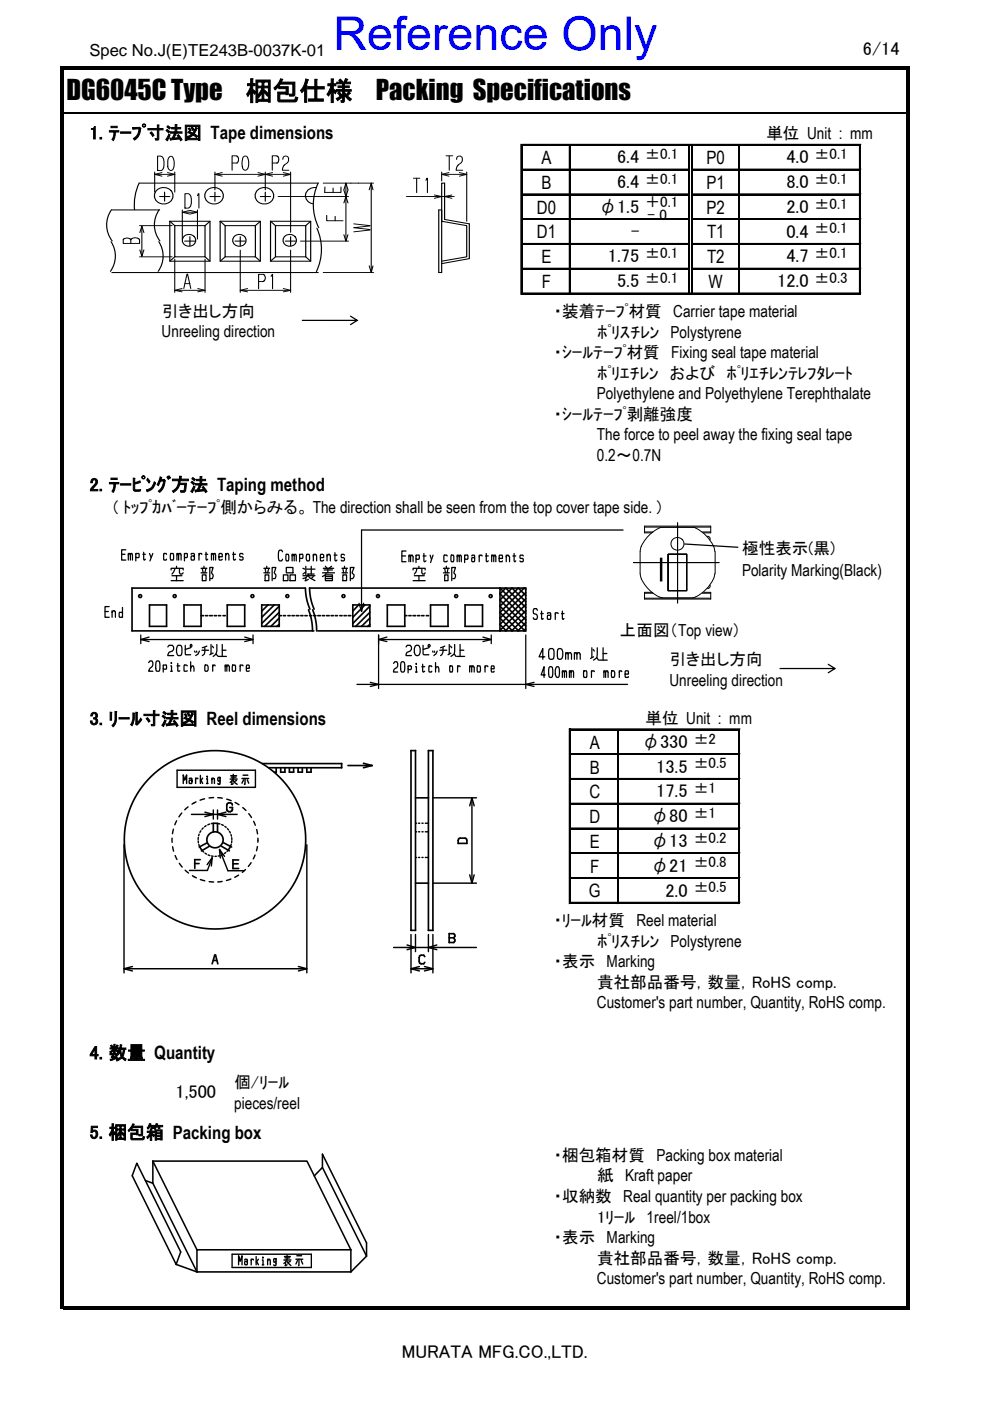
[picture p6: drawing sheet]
<svg xmlns="http://www.w3.org/2000/svg" width="210mm" height="297mm" viewBox="0 0 210 297" stroke-linecap="round" stroke-linejoin="round" font-family="sans-serif">
<g fill="none" stroke="#000" stroke-width=".21">
<path d="M13.5 23.9h178.6M110.4 30.6v31.8M110.7 35.8h35.1M110.7 30.6h71.7M120.6 30.9v31.5M146.9 35.8h35.5M156.5 30.9v31.5M182.1 30.9v31.5M110.7 41.1h35.1M110.7 46.3h35.1M110.7 51.6h35.1M110.7 56.8h35.1"/>
<path d="M146.9 41.1h35.5M146.9 46.3h35.5M146.9 51.6h35.5M146.9 56.8h35.5M110.7 62.1h71.7M120.6 154.5v37M120.9 154.5h35.9M120.9 159.7h35.9M130.9 154.8v36.7M156.5 154.8v36.7M120.9 165h35.9M120.9 170.2h35.9"/>
<path d="M120.9 175.5h35.9M120.9 180.7h35.9M120.9 186h35.9M120.9 191.2h35.9"/>
</g>
<g fill="none" stroke="#000" stroke-width=".34">
<path d="M13.5 24h178.7M110.7 36h35.2M110.7 30.7h71.7M120.8 30.9v31.5M146 30.9v31.2M146.9 36h35.5M156.6 30.9v31.5M182.2 30.9v31.5M110.7 41.2h35.2M110.7 46.5h35.2M110.7 51.7h35.2M110.7 57h35.2"/>
<path d="M146.9 41.2h35.5M146.9 46.5h35.5M146.9 51.7h35.5M146.9 57h35.5M110.7 62.2h71.7M120.8 154.4v37.1M120.9 159.9h35.9M131 154.8v36.7M156.6 154.8v36.7M120.9 165.1h35.9M120.9 170.4h35.9M120.9 175.6h35.9"/>
<path d="M120.9 180.9h35.9M120.9 186.1h35.9M120.9 191.4h35.9"/>
</g>
<g fill="#000">
<path d="M13.5 14.1h179.3v.7h-179.3z" fill-rule="evenodd"/>
<path d="M12.8 14.1h.7v263.4h-.7z" fill-rule="evenodd"/>
<path d="M13.5 276.8h179.3v.7h-179.3z" fill-rule="evenodd"/>
<path d="M192.2 14.8h.6v262.7h-.6z" fill-rule="evenodd"/>
</g>
<path d="M110.5 30.6v31.8M146.7 30.9v31.2M120.9 154.6h35.9" fill="none" stroke="#000" stroke-width=".35"/>
<g fill="#000">
<path d="M27.9 133.6l38.6-.1 .1 .2-.1 .2h-38.5zM27.9 124.5h36.7l.2 .1-.2 .2h-36.6zM27.9 124.5l.3 .1v9.1l-.2 .2-.2-.2zM31.6 128.1l.3 .1v4.5l-.2 .2-.2-.2zM31.6 128.1l3.7-.1 .2 .2-.2 .2h-3.6zM31.6 132.6h3.7l.2 .1-.2 .2h-3.6zM35.2 128.1l.3 .1v4.5l-.2 .2-.2-.2zM38.9 128.1l.3 .1v4.5l-.2 .2-.2-.2zM38.9 128.1l3.7-.1 .2 .2-.2 .2h-3.6zM38.9 132.6h3.7l.2 .1-.2 .2h-3.6zM42.5 130.4l.6-.1 .2 .2-.2 .2h-.5zM42.5 128.1l.3 .1v4.5l-.2 .2-.2-.2z"/>
<path d="M43.4 130.4l.6-.1 .2 .2-.2 .2h-.4zM44.3 130.4l.7-.1 .2 .2-.2 .2h-.5zM45.3 130.4l.6-.1 .1 .2-.1 .2h-.5zM46.2 130.4l.5-.1 .2 .2-.2 .2h-.4zM47.1 130.4l.6-.1 .2 .2-.2 .2h-.4zM48 128.1l.3 .1v4.5l-.1 .2-.2-.2zM48 128.1l3.9-.1 .1 .2-.1 .2h-3.7zM48 132.6h3.9l.1 .1-.1 .2h-3.7zM51.7 128.1l.3 .1v4.5l-.1 .2-.2-.2zM55.3 128.1l.3 .1v4.5l-.1 .2-.2-.2zM55.3 129.4l1.4-1.3h.2v.2l-1.3 1.3h-.3zM55.3 130.7l2.7-2.6h.2v.2l-2.6 2.7h-.3z"/>
<path d="M55.3 132l3.7-3.6h.3v.2l-3.7 3.7h-.3zM55.3 128.1l3.9-.1 .1 .2-.1 .2h-3.7zM56 132.6l3-2.9h.3v.2l-3.1 3h-.2zM57.3 132.6l1.7-1.7h.3v.2l-1.8 1.8h-.2zM58.5 132.6l.5-.4h.3v.2l-.6 .5h-.2zM55.3 132.6h3.9l.1 .1-.1 .2h-3.7zM59 130.4l.6-.1 .2 .2-.2 .2h-.4zM59 128.1l.3 .1v4.5l-.1 .2-.2-.2zM59.9 130.4l.6-.1 .2 .2-.2 .2h-.5zM60.9 130.4l.6-.1 .1 .2-.1 .2h-.5zM61.8 130.4l.5-.1 .2 .2-.2 .2h-.4zM62.6 130.4l.7-.1 .2 .2-.2 .2h-.5z"/>
<path d="M63.6 130.4l.6-.1 .2 .2-.2 .2h-.5zM64.5 130.4l.6-.1 .1 .2-.1 .2h-.5zM64.6 124.5l.3 .1 .2 2.3 .7 2.1-.2 .3a9.9 9.9 0 0 1-1-4.8zM65.5 124.5h45.9l.2 .1-.2 .2h-45.8zM65.5 130.4l.5-.1 .2 .2-.2 .2h-.4zM65.5 124.5l.3 .1 .2 2.3 .7 2.1-.2 .3a9.9 9.9 0 0 1-1-4.8zM65.2 129.2l.2-.1a9.9 9.9 0 0 1 .9 4.7l-.3-.1-.2-2.2zM66.3 130.4l.6-.1 .2 .2-.2 .2h-.4zM66.1 129.2l.2-.1a9.9 9.9 0 0 1 .9 4.7l-.3-.1-.2-2.2zM67.2 133.6l44.2-.1 .2 .2-.2 .2h-44zM67.2 130.4l.7-.1 .2 .2-.2 .2h-.5zM68.2 130.4l.6-.1 .1 .2-.1 .2h-.5z"/>
<path d="M69.1 130.4l.6-.1 .2 .2-.2 .2h-.5zM70 130.4l.6-.1 .2 .2-.2 .2h-.4zM70.9 130.4l.6-.1 .2 .2-.2 .2h-.4zM71.9 130.4l.6-.1 .1 .2-.1 .2h-.5zM72.8 130.4l.5-.1 .2 .2-.2 .2h-.4zM73.7 130.4l.6-.1 .2 .2-.2 .2h-.5zM74.6 128.1l.3 .1v4.5l-.1 .2-.2-.2zM75.9 128.1h.2v.2l-1.2 1.3h-.3v-.2zM77.2 128.1h.2v.2l-2.5 2.7h-.3v-.3zM78.2 128.4l.3-.1v.3l-3.6 3.7h-.3v-.3zM74.6 128.1l3.8-.1 .1 .2-.1 .2h-3.6zM75.2 132.6l3-2.9h.3v.2l-3 3h-.3z"/>
<path d="M76.5 132.6l1.7-1.7h.3v.2l-1.8 1.8h-.2zM77.8 132.6l.4-.4h.3v.2l-.5 .5h-.2zM74.6 132.6h3.8l.1 .1-.1 .2h-3.6zM78.2 128.1l.3 .1v4.5l-.1 .2-.2-.2zM81.9 128.1l.3 .1v4.5l-.1 .2-.2-.2zM81.9 128.1l3.9-.1 .1 .2-.1 .2h-3.7zM81.9 132.6h3.9l.1 .1-.1 .2h-3.7zM85.6 130.4l.6-.1 .2 .2-.2 .2h-.4zM85.6 128.1l.3 .1v4.5l-.1 .2-.2-.2zM86.5 130.4l.6-.1 .2 .2-.2 .2h-.5zM87.4 130.4l.7-.1 .1 .2-.1 .2h-.6zM88.4 130.4l.5-.1 .2 .2-.2 .2h-.4z"/>
<path d="M89.3 130.4l.5-.1 .2 .2-.2 .2h-.4zM90.2 130.4l.6-.1 .2 .2-.2 .2h-.5zM91.1 128.1l.3 .1v4.5l-.2 .2-.2-.2zM91.1 128.1l3.8-.1 .2 .2-.2 .2h-3.7zM91.1 132.6h3.8l.2 .1-.2 .2h-3.7zM94.8 128.1l.3 .1v4.5l-.2 .2-.2-.2zM98.4 128.1l.3 .1v4.5l-.2 .2-.1-.2zM98.4 128.1l3.8-.1 .2 .2-.2 .2h-3.7zM98.4 132.6h3.8l.2 .1-.2 .2h-3.7zM102.1 128.1l.3 .1v4.5l-.2 .2-.1-.2zM110.9 124.5h.3v.3l-5.1 5.1h-.3v-.2zM111.3 128h.2v.2l-5.4 5.5h-.3v-.2z"/>
<path d="M105.8 125.7l1.2-1.2h.3v.3l-1.2 1.2h-.3zM105.8 127l2.6-2.5h.2v.3l-2.5 2.5h-.3zM105.8 128.4l3.9-3.9h.2v.3l-3.8 3.8h-.3zM105.8 130.9l5.5-5.4h.2v.2l-5.4 5.4h-.3zM105.8 132.2l5.5-5.4h.2v.2l-5.4 5.4h-.3zM105.8 124.5l.3 .1v9.1l-.2 .2-.1-.2zM107 133.6l4.3-4.3h.2v.3l-4.3 4.2h-.2zM105.8 132.2h.3l1.3 1.4v.2h-.3l-1.3-1.4zM108.3 133.6l3-3h.2v.3l-3 2.9h-.2zM105.8 130.9h.3l2.6 2.7v.2h-.2l-2.7-2.7zM111.3 131.8h.2v.3l-1.6 1.7h-.3v-.2zM105.8 129.7h.3l3.9 3.9v.2h-.2l-4-3.9z"/>
<path d="M110.8 133.6l.5-.5h.2v.3l-.4 .4h-.3zM105.8 128.4h.3l5.2 5.2v.2h-.2l-5.3-5.2zM105.8 124.5h.3l5.4 5.4v.3h-.2l-5.5-5.4zM105.8 125.7h.3l5.4 5.5v.3h-.2l-5.5-5.5zM105.8 127h.3l5.4 5.5v.3h-.2l-5.5-5.5zM107 124.5h.3l4.2 4.1v.3h-.2l-4.3-4.1zM108.4 124.5h.2l2.9 2.9v.2h-.2l-2.9-2.8zM109.7 124.5h.2l1.6 1.6v.2h-.2l-1.6-1.5zM110.9 124.5h.3l.3 .3v.2h-.2l-.4-.2zM111.3 124.5l.3 .1v9.1l-.2 .2-.2-.2zM87 159l1-.1 .2 .2-.2 .2h-.9zM87 159l.3 .1v38.1l-.2 .2-.2-.2z"/>
<path d="M87.9 159l.3 .1v38.1l-.2 .2-.1-.2zM90.6 159l1.1-.1 .2 .2-.2 .2h-.9zM90.6 159l.4 .1v38.1l-.2 .2-.2-.2zM91.6 159l.3 .1v38.1l-.2 .2-.2-.2zM42.2 179.3l.3 .1 .4 .7v.3l-.2-.1-.3-.4-.2-.4zM42.1 179.4l1.7-.9h.2v.3l-1.7 .9-.2-.1zM42.6 180.2l1.6-1 .3 .1-.1 .2-1.6 1-.3-.1zM45.1 174.4l.3 .1v1.8l-.2 .2-.2-.2zM46 174.4l.3 .1v1.8l-.2 .2-.2-.2zM45.1 174.4l1.1-.1 .1 .2-.2 .2h-.8zM46.8 179.3l.3-.1 1.6 1v.2l-.2 .1-1.6-1zM47.2 178.5h.3l1.6 .9 .1 .2-.2 .1-1.7-.9z"/>
<path d="M47.9 170.5l.3 .1v1l-.1 .2-.2-.2zM48.1 170.2l.2 .2-.1 .3-.2 .1-.1-.3zM48 171.4l.2 .1 .1 .5-.3-.1zM48.1 170.2l.4-.2 .1 .2-.5 .3zM48.7 179.3l.2-.1 .1 .2-.4 .8h-.3v-.2zM48 171.8l.3-.1 .3 .2v.2l-.2 .1-.3-.2zM48.3 170h.5l.2 .1-.2 .2h-.3zM48.6 171h.6l.2 .1-.2 .2h-.5zM48.3 171.9l.5-.1 .2 .2-.2 .2h-.3zM48.7 170.1l.2-.1 .3 .2 .1 .2-.3 .1-.3-.2zM48.7 171.9l.5-.2 .1 .2-.5 .3zM49 170.2l.3 .1 .1 .2-.1 .3-.2-.1z"/>
<path d="M49.1 171.5l.3 .1-.2 .4-.2-.1zM49.1 171l.3 .1v.5l-.2 .2-.1-.2zM55.5 161.7h16.9l.2 .1-.2 .2h-16.8zM56.9 162.6l15.5-.1 .2 .2-.2 .2h-15.4zM58 163.5h.5l.2 .1-.2 .2h-.3zM58.4 162.6l.3 .1v.9l-.2 .2-.2-.2zM59.3 163.5h1.1l.1 .1-.1 .2h-.9zM59.3 162.6l.4 .1v.9l-.2 .2-.2-.2zM60.2 162.6l.3 .1v.9l-.1 .2-.2-.2zM61.2 163.5h1l.2 .1-.2 .2h-.9zM61.2 162.6l.3 .1v.9l-.2 .2-.2-.2zM62.1 162.6l.3 .1v.9l-.2 .2-.2-.2z"/>
<path d="M63 163.5h1.1l.1 .1-.1 .2h-.9zM63 162.6l.3 .1v.9l-.1 .2-.2-.2zM63.9 162.6l.3 .1v.9l-.1 .2-.2-.2zM64.9 163.5h1l.2 .1-.2 .2h-.9zM64.9 162.6l.3 .1v.9l-.2 .2-.2-.2zM65.8 162.6l.3 .1v.9l-.2 .2-.2-.2zM72.3 161.7l.3 .1v.9l-.2 .2-.2-.2zM73.6 162.1h5.2l.2 .1-.2 .2h-5zM76.9 162.6l1.9-.5 .2 .1-.1 .2-1.8 .5zM76.9 161.6l2 .5 .1 .2-.2 .1-1.8-.5zM87.9 169l2.9-.1 .2 .2-.2 .2h-2.8zM97 178l.3 .1v.6l-.2 .2-.2-.2z"/>
<path d="M97.1 177.6l.3 .2-.2 .4-.2 .1-.1-.3zM97 177.7l.4-.2 .3 .1-.4 .3zM97.4 177.5h1.1l.2 .1-.2 .2h-1zM98.4 177.5l.5 .1 .1 .2-.3 .1-.3-.1zM97 178.6h1.9l.2 .1-.2 .2h-1.8zM98.6 177.7h.4l.1 .3-.1 .3-.2-.1zM98.8 178l.3 .1v.6l-.2 .2-.2-.2zM41.1 182.1l.3 .1v1.8l-.1 .2-.2-.2zM41.1 182.1l1.3-.1 .2 .2-.2 .2h-1.1zM41.1 182.9l1.1-.1 .1 .2-.1 .2h-.9zM49.2 183.9h1.4l.1 .2-.1 .1h-1.2zM49.2 183l1.2-.1 .2 .2-.2 .2h-1z"/>
<path d="M49.2 182.1l.3 .2v1.8l-.1 .1-.2-.1zM49.2 182.1h1.4l.1 .2-.1 .1h-1.2zM87 197.1l1-.1 .2 .2-.2 .2h-.9zM87.9 187h2.9l.2 .2-.2 .1h-2.8zM90.6 197.1l1.1-.1 .2 .2-.2 .2h-.9zM95 197.8l.4 .1v1.9l-.2 .1-.2-.1zM95 197.8l1.1-.1 .2 .2-.2 .2h-.9zM95 198.6h1.1l.2 .2-.2 .1h-.9zM95 199.6h1.1l.2 .2-.2 .1h-.9zM96 197.7l.3 .1 .2 .3v.2h-.3l-.2-.3zM96 198.6l.3 .1 .2 .4v.2h-.3l-.2-.5zM96.2 198.4h.3l-.4 .5-.2-.1z"/>
<path d="M96.2 199.4h.3l-.4 .5-.2-.1zM96.2 198l.3 .2-.1 .4-.2-.1zM96.2 199l.3 .2-.1 .4-.2-.1zM45.1 203.4h.8l.2 .2-.2 .1h-.6zM45.4 202.3h.3l.2 .1-.4 .2zM45.4 202.3l.3 .2-.6 1.8-.2 .1-.1-.2zM45.5 202.4h.3l.5 1.8-.1 .2-.2-.1zM88.7 203.6l.3 .1 .1 .4-.1 .2-.2-.1zM88.7 202.8l.3 .2v.7l-.2 .2-.2-.2zM88.9 204l.4 .1 .1 .2-.2 .1-.3-.1zM88.8 202.4l.3 .2-.1 .4-.2 .1-.2-.2zM89.1 204.1h.7l.1 .2-.1 .1h-.6z"/>
<path d="M88.8 202.5l.4-.2 .2 .1-.1 .2-.3 .1zM89.9 203.9h.3l-.4 .5-.2-.1zM89.1 202.3h.7l.1 .1-.1 .2h-.6zM89.6 202.3h.3l.2 .3v.3l-.2-.1-.3-.2z"/>
<path d="M64 67.8h11.7v.2h-11.7zM74.2 67l.2-.1 1.5 1-1.6 1-.1-.2 1.4-.9v.2l-1.4-.9z"/>
<path d="M29.6 126.2v.2h.2v-.2zM29.2 126.3a.5 .5 0 0 1 1 0 .5 .5 0 0 1-1 0z"/>
<path d="M36.9 126.2v.2h.2v-.2zM36.5 126.3a.5 .5 0 0 1 1 0 .5 .5 0 0 1-1 0z"/>
<path d="M53.4 126.2v.2h.2v-.2zM53 126.3a.5 .5 0 0 1 1 0 .5 .5 0 0 1-1 0z"/>
<path d="M60.8 126.2v.2h.2v-.2zM60.4 126.3a.5 .5 0 0 1 1 0 .5 .5 0 0 1-1 0z"/>
<path d="M72.7 126.2v.2h.2v-.2zM72.3 126.3a.5 .5 0 0 1 1 0 .5 .5 0 0 1-1 0z"/>
<path d="M80 126.2v.2h.2v-.2zM79.6 126.3a.5 .5 0 0 1 1 0 .5 .5 0 0 1-1 0z"/>
<path d="M96.5 126.2v.2h.2v-.2zM96.2 126.3a.49 .49 0 0 1 .9 0 .49 .49 0 0 1-.9 0z"/>
<path d="M103.9 126.2v.2h.2v-.2zM103.5 126.3a.49 .49 0 0 1 .9 0 .49 .49 0 0 1-.9 0z"/>
<path d="M165.2 141.6h11.7v.2h-11.7zM175.4 140.7h.2l1.6 1-1.7 1-.1-.2 1.4-.9v.2l-1.4-.9z"/>
<path d="M44 178a1.55 1.55 0 0 0 3.1 0 1.55 1.55 0 0 0-3.1 0zM43.7 178a1.9 1.9 0 0 1 3.7 0 1.9 1.9 0 0 1-3.7 0z"/>
<path d="M32.2 164.7l-2.5 2.9-1.7 3.2-1.1 3.5-.4 2.7v1.8l.5 3.5 1.2 3.5 1.9 3.2 2.6 2.8 3.1 2.3 3.3 1.5 3.6 .9 3.6 .2 3.7-.5 3.5-1.2 3.2-1.8 2.9-2.6 2.3-3 1.6-3.3 .9-3.5 .2-3.6-.5-3.6-1.2-3.4-1.9-3.2-2.6-2.8-3.1-2.3-3.3-1.6-3.6-.8-3.6-.2-3.7 .5-3.5 1.1-3.2 1.9zM31.9 164.4a19.4 19.4 0 0 1 22.7-3.3 19.4 19.4 0 0 1 10 20.6 19.4 19.4 0 0 1-21.4 15.2 19.4 19.4 0 0 1-17-19.9 18.9 18.9 0 0 1 5.7-12.6z"/>
<circle cx="106" cy="133.6" r=".2"/>
</g>
<path d="M144.7 115.3l11.7 .7" fill="none" stroke="#000" stroke-width=".26"/>
<g fill="none" stroke="#000" stroke-width=".27">
<path d="M25.8 117.5h.7M26.7 116.5h-.9v2.2h.9M27.2 117.7l.1-.4h.2l.1 .4 .1-.4h.3l.1 1.4M27.2 117.3v1.4M27.6 117.7v1M28.8 117.5l.1-.2h.5l.1 .2-.1 .7h-.5l-.1-.2M28.8 117.3v1.6M30.3 117.5h.5M30.4 117v1.5l.1 .2 .3-.2M31.7 117.3l.3 .9M32.4 117.3l-.6 1.6M34.8 117.3h.1"/>
<path d="M35.3 117.5l-.1-.2h-.4l-.1 .2 .1 1.2h.4l.1-.2M36.2 117.3h.5v1.4h-.5zM37.5 117.7l.1-.4h.2v.4l.1-.4h.4l.1 1.4M37.5 117.3v1.4M37.8 117.7v1M39.1 117.5l.1-.2h.4l.1 .2-.1 .7h-.4l-.1-.2M39.1 117.3v1.6M40.5 117.5l.1-.2h.5l.1 .2v1l-.1 .2h-.5v-.9h.4l.2 .2M42.2 117.3v1.4M42.8 117.5l-.1-.2h-.5v.4M43.5 117.5h.5M43.7 117v1.5v.2l.3-.2"/>
<path d="M44.8 117.7l.1-.4h.2l.1 .4 .1-.4h.3l.1 1.4M44.8 117.3v1.4M45.2 117.7v1M46.4 118h.7v-.5l-.2-.2h-.4l-.1 .2v1l.1 .2h.4l.2-.2M47.8 117.3v1.4M48 117.5l-.2 .2 .3-.4h.2l.2 .4v1M49.3 117.5h.6M49.5 117v1.5l.1 .2 .3-.2M51.5 117.5l-.2-.2h-.4l-.1 .5 .1 .2h.4l.2 .2v.3l-.2 .2h-.4l-.1-.2M59.9 117l-.2-.4h-.4a2.24 2.24 0 0 0 0 2.3h.4l.2-.4M60.7 117.5h.4v1.4h-.4zM61.9 117.8l.1-.3h.2l.1 .3 .1-.3h.3l.1 1.4"/>
<path d="M61.9 117.5v1.4M62.3 117.8v1.1M63.5 117.7l.1-.2h.5l.1 .2-.1 .7h-.5l-.1-.2M63.5 117.5v1.6M65.1 117.5h.4v1.4h-.4l-.2-.4v-.7zM66.4 117.5v1.4M66.5 117.7l-.1 .1 .2-.3h.3l.2 .3v1.1M67.9 118.2h.7v-.5l-.2-.2h-.4l-.1 .2v1l.1 .2h.4l.2-.2M69.3 117.5v1.4M69.5 117.7l-.2 .1 .3-.3h.2l.2 .3v1.1M70.8 117.7h.6M71 117.1v1.6l.1 .2 .3-.2"/>
<path d="M73 117.7l-.2-.2h-.4v.7h.4l.2 .2v.3l-.2 .2h-.4l-.1-.2M85.1 117.8h.8M86 116.8h-.9v2.3h.9M86.6 118l.1-.3h.2l.1 .3 .1-.3h.2l.2 .3v1.1M86.6 117.7v1.4M87 118v1.1M88.1 117.8l.1-.1h.6v.1v.7h-.6l-.1-.1M88.1 117.7v1.5M89.6 117.8h.7M89.8 117.3v1.6l.1 .2 .4-.2M91.1 117.7l.3 .8M91.8 117.7l-.6 1.5"/>
<path d="M94.1 117.7h.1M94.7 117.8v-.1h-.6l-.1 .1 .1 1.3h.6v-.2M95.6 117.7h.5v1.4h-.5zM96.9 118l.1-.3h.1l.2 .3 .1-.3h.3v1.4M96.9 117.7v1.4M97.3 118v1.1M98.5 117.8v-.1h.6l.1 .1-.1 .7h-.6v-.1M98.5 117.7v1.5M99.9 117.8l.1-.1h.5l.1 .1v1.1l-.1 .2h-.5v-.9h.4l.2 .2M101.5 117.7v1.4M102.2 117.8l-.1-.1h-.4l-.2 .3M102.9 117.8h.6"/>
<path d="M103 117.3v1.6l.1 .2 .4-.2M104.2 118l.1-.3h.2l.1 .3 .1-.3h.3l.1 1.4M104.2 117.7v1.4M104.6 118v1.1M105.8 118.4h.7l-.1-.7h-.6v1.2v.2h.6l.1-.2M107.3 117.7v1.4M107.3 117.8v.2l.1-.3h.3l.3 .3v1.1M108.7 117.8h.6M108.9 117.3v1.6l.1 .2 .3-.2M110.9 117.8l-.1-.1h-.5l-.1 .5 .1 .2h.5l.1 .5-.1 .2h-.5l-.1-.2M132 112.3h-55.4v17.3M22.3 129.6h.7"/>
<path d="M23.1 128.6h-.8v2.2h.8M23.7 129.4v1.4M23.8 129.6l-.1 .2 .3-.4h.3l.2 .4v1M26 130l-.1-.2h-.6l-.1 .2 .1 .8h.6l.1-.1M26 128.7v2.1M29.8 134.6v1.8M29.8 135.5h23.8M31.6 135l-1.8 .5 1.8 .5M35.6 137.1l.2-.3h.7l.3 .3v.5l-.3 .4-.7 .2-.2 .6v.1h1.2M36.3 120.8v-.4h2.5v.4M36.3 123.1h2.5M36.4 122h2.1"/>
<path d="M37.1 120.6l-.7 1.1M37.4 120v.4M37.4 122v1.1M37.6 136.9l.2-.1h.4l.3 .1v.6v1.3l-.7 .1a1.78 1.78 0 0 1-.2-2zM38 120.6v.8l.2 .3h.3l.3-.3M39.3 136.8v2h1.1M40.4 136.6l.3 .2-.1 .3-.3-.2zM40.4 137.3l-1.1 .3M41.2 138l.2 .2M41.6 138l.1 .2M42.2 138l-.2 .6-.5 .3M42.6 121.4h1.2"/>
<path d="M42.6 120.4h1.2M42.8 137.8h1.4M42.9 120.4l.1 1M42.9 121.8h.8v1.3h-.8zM43.2 120v.4M43.4 137.3l-.1 1.3-.4 .3M43.7 120.4l-.3 1M43.8 136.9l-.9 .4M44.6 122.6h.4l.2-.4v-.4l-.4-.4 .4-1.1h-.7v2.8M44.7 136.6v2M45 136.9l.2 .4M45.2 138.4l-.7 .4"/>
<path d="M45.8 138.6l.4 .5M45.9 136.6v1.4l-.1 .6-.6 .5M46.3 139.1h1.7M47.1 137.8h.8M47.1 136.6v2.5M51.9 135l1.7 .5-1.7 .5M53.6 134.6v1.8M55.9 121.4h1.2M55.9 120.4h1.2M56.2 121.8h.8v1.3h-.8zM56.2 120.4l.1 1M56.5 120v.4"/>
<path d="M57 120.4l-.3 1M57.9 122.6h.4l.2-.4v-.4l-.4-.4 .4-1.1h-.8v2.8M60 121.8h1v1.3h-1zM60.7 120.3h1.4v1.1h-1.4zM61.5 121.8h1.1v1.3h-1.1zM64.2 122h2.5M64.2 120.4l.4 .2M64.8 121.2l-.6 .5M64.8 120v1.8M64.8 122.5v.6M65 120.6h1.7M65.2 122l-.4 .5-.6 .1"/>
<path d="M65.2 121.7h1.4M65.3 121.7v.3l.3 .5 1.1 .6M65.3 122.8l-.7 .3M65.9 120v1.7M66.4 122.2l-.5 .4M68.3 121.4h2.6M68.5 120.4h2.2M68.7 120.8h1.7M68.9 122.2h1.5M68.9 120l.4 .4M68.9 122.6h1.5v-.8h-1.5v1.3h1.5v-.5M69.1 121.4l-.2 .4-.6 .4"/>
<path d="M69.5 120.4v1M70.3 120l-.6 .4M72.5 121.4h1.1M72.5 120.4h1.1M72.6 121.8h.8v1.3h-.8zM72.6 120.4l.2 1M73 120v.4M73.4 120.4l-.1 1M74.4 122.6h.4l.2-.4v-.4l-.4-.4 .4-1.1h-.8v2.8M76.1 127.9l.5 1.7 .4-1.7M80.2 135.5h23.9M80.2 134.6v11.3"/>
<path d="M82 135l-1.8 .5 1.8 .5M86 137.1l.3-.3h.6l.3 .3v.5l-.3 .4-.8 .4-.1 .5h1.2M87.5 123.1h2.6M87.5 120.8v-.4h2.6v.4M87.8 122h2.1M88 136.9l.6-.1a1.45 1.45 0 0 1 0 2.1h-.4a1.57 1.57 0 0 1-.2-2zM88.3 120.6l-.2 .6-.3 .5M88.8 120v.4M88.8 122v1.1M89.4 120.6v.8l.2 .3h.3l.2-.3M89.6 136.8v1.8l.2 .2h1.1M90.9 137.3l-1.3 .3"/>
<path d="M90.9 136.6l.2 .2-.1 .3-.3-.2zM91.7 138l.1 .2M92 138l.1 .2M92.6 138l-.2 .6-.5 .3M93.2 137.8h1.5M93.9 137.3v.9l-.3 .6-.3 .1M94 121.4h1.2M94 120.4h1.2M94.2 120.4l.2 1M94.2 121.8h.7v1.3h-.7zM94.2 136.9l-.9 .4M94.6 120v.4"/>
<path d="M94.9 120.4l-.2 1M95.2 136.6v2M95.5 136.9l.2 .4M95.5 138.4l-.6 .4M96 122.6h.3l.2-.4v-.4l-.3-.4 .3-1.1h-.8v2.8M96.2 138.6l.4 .5M96.3 136.6l-.1 2-.7 .5M96.8 139.1h1.7M97.5 137.8h.8M97.5 136.6v2.5M102.3 135l1.8 .5-1.8 .5M104.1 134.6v1.8"/>
<path d="M111.4 134.6v11.3M113.9 129.3l-.2-.3h-.5l-.2 .3 .1 .7 .6 .2 .2 .7-.2 .4h-.5l-.2-.4M114.6 130h.5M114.7 129.5v1.6l.1 .2 .3-.2M115.5 139.2h-1.3l.8-1.7v2.2M116 130l.1-.1h.5l.1 .1v1.1l-.1 .2h-.5v-.9h.4l.2 .2M116.3 137.6l.3-.1h.4l.3 .1 .1 1.4-.1 .6-.3 .1h-.4l-.3-.1zM117.7 129.9v1.4M118.2 137.6l.6-.1a1.53 1.53 0 0 1 0 2.2l-.6-.1zM118.3 130l-.1-.1h-.5v.3M119 130h.5M119.2 129.5v1.6v.2l.3-.2"/>
<path d="M119.9 138.7l.1-.4h.3l.1 .4 .2-.4h.3l.2 .4v1M119.9 138.3v1.4M120.4 138.7v1M121.7 138.7l.2-.4h.2l.1 .4 .2-.4h.4l.1 .4v1M121.7 138.3v1.4M122.2 138.7v1M125.4 137.3v2.1M125.7 137.6l.2 .4M125.8 139.2l-.7 .4M126.5 139.4l.3 .5M126.5 137.3v2.1l-.7 .5M127 139.9h1.7"/>
<path d="M127.8 137.3v2.6M127.8 138.5h.8M31.5 140.4l.3-.3h.4a1.02 1.02 0 0 1-.4 1.5l-.3 .7h.9M33.1 140.3l.2-.2h.3a2.55 2.55 0 0 1 .2 2.1h-.7zM34.6 141.1l.1-.1h.5l.1 .6-.1 .2h-.5l-.1-.2M34.6 141v1.4M36.2 142.3h.3M36.2 141.1h.1v1.2M36.3 140.4v.2zM37.5 141.1h.6M37.7 140.6v1.6h.4M39.1 141h.1"/>
<path d="M39.7 141.1l-.2-.1h-.4l-.1 .1v1.1h.7M40.4 141.6l.3-.5h.2l.2 1.2M40.4 140.3v2M43.5 141h.4l.2 .3v.7l-.2 .3h-.4zM45.1 141v1.3M45.6 141.1l-.1-.1h-.3l-.1 .3M47.7 141.3l.1-.3h.2l.1 .3 .1-.3h.2l.2 .3v1M47.7 141v1.3M48.1 141.3v1M49.3 141h.5v1.3h-.5zM50.9 141v1.3M51.5 141.1l-.1-.1h-.4l-.1 .3"/>
<path d="M52.2 141.6h.6l-.1-.6h-.4l-.1 .1v1.1h.6M75.6 145.1h57.4M78.5 144.6l1.7 .5-1.7 .4M83.4 140.6l.2-.3h.5a.93 .93 0 0 1-.5 1.4l-.2 .7h.9M85 140.4l.1-.1h.4a2.14 2.14 0 0 1 0 2.1h-.4a2.41 2.41 0 0 1-.1-2zM86.5 141.3l.1-.2h.4l.2 .2v.4l-.2 .2h-.4l-.1-.2M86.5 141.1v1.5M88.1 142.4h.3M88.1 141.3h.1v1.1M88.1 140.6l.1 .2zM89.4 141.3h.6M89.6 140.8v1.5v.1l.4-.1"/>
<path d="M91 141.1h.1M91.5 141.3l-.1-.2h-.4l-.1 .2 .1 1.1h.4l.1-.1M92.3 141.7l.2-.4h.3l.2 1.1M92.3 140.4v2M95.4 141.1h.4v1.3h-.4zM97 141.1v1.3M97.5 141.3l-.1-.2h-.4v.4M99.5 141.5l.2-.4h.2v.4l.1-.4h.3l.2 .4v.9M99.5 141.1v1.3M99.9 141.5v.9M101.2 141.1h.5v1.3h-.5zM102.8 141.1v1.3"/>
<path d="M103.4 141.3l-.1-.2h-.4l-.1 .4M104.1 141.7h.6l-.1-.6h-.4l-.1 .2v1l.1 .1h.4l.1-.1M113.2 144.6l-1.8 .5 1.8 .4M115.5 143h-.8l.6-1.7v2.3M116.3 141.5l.2-.2h.4a2.26 2.26 0 0 1 0 2.3h-.4a2.53 2.53 0 0 1-.2-2.1zM117.8 141.5l.5-.2a2.24 2.24 0 0 1 0 2.3h-.3a1.87 1.87 0 0 1-.2-2.1zM119.2 142.5v-.3h.2l.2 .3 .1-.3h.2l.1 1.4M119.2 142.2v1.4M119.6 142.5v1.1M120.6 142.5l.1-.3h.2l.1 .3 .1-.3h.3l.1 1.4M120.6 142.2v1.4M121 142.5v1.1"/>
<path d="M123.7 142.2h.6v1.4h-.6zM125.3 142.2v1.4M125.9 142.3l-.1-.1h-.4l-.1 .3M128 142.5v-.3h.2l.1 .3 .2-.3h.3v1.4M128 142.2v1.4M128.3 142.5v1.1M129.6 142.2h.5l.1 .3v.7l-.1 .4h-.5zM131.2 142.2v1.4M131.7 142.3v-.1h-.4l-.1 .3M132.5 142.9h.7l-.1-.7h-.6v.1v1.1v.2h.6l.1-.2"/>
</g>
<g fill="none" stroke="#000" stroke-width=".3">
<path d="M26.3 179v27.2M36.5 177.6v.9M36.6 179.5l.2 .9M36.7 175.7l-.2 1M37.4 174l-.4 .8M37.5 163.2h16.6v3.7h-16.6zM38.5 172.3l-.6 .8M38.8 166v-1.8l.3 1.1 .4-1.1v1.8M39.8 171l-.7 .6M40.1 165.1l.1-.2 .5 .2v.8l-.5 .1-.1-.1 .1-.6 .5 .2M40.6 172.6h9.7M41.4 164.9v1.1"/>
<path d="M41.5 170l-.8 .4M41.9 165.1l-.4-.2-.1 .3M42 178.2v.4M42 177.5v.4M42.1 179l.2 .3M42.2 176.8l-.1 .3M42.5 164.3v1.7M42.6 176.1l-.2 .3M42.6 165.3l.3 .7M42.9 164.9l-.4 .6M43.1 175.5l-.3 .3M43.3 169.3l-.9 .3"/>
<path d="M43.4 172.1l1.8 .5-1.8 .5M43.7 175l-.3 .2M43.8 166h.3M43.8 165.1h.1v.9M43.8 164.5l.1 .1zM44.4 174.7l-.4 .1M44.9 164.9v1.1M45 165.1l-.1 .1 .1-.3 .4 .2v.9M45.1 174.5l-.3 .1M45.2 171.7v1.9M45.3 169l-1 .1M46.1 171.7v1.9"/>
<path d="M46.1 169l1 .2M46.3 174.5l.3 .1M46.6 164.8v.1v-.1h-.3l-.2 .1 .2 .6h.3v-.6M46.6 165.3v.9h-.3l-.2-.2M47 174.8l.3 .1M47.6 175.1l.3 .3M47.9 172.1l-1.8 .5 1.8 .5M48 169.4l1 .3M48.2 175.6l.2 .3M48.6 176.2l.2 .3M48.8 165.1h1.5M48.9 164.4h1.2"/>
<path d="M48.9 176.9l.1 .3M49 178.9l-.1 .3M49 164.7h1M49.1 177.5v.4M49.1 178.2v.4M49.1 165.5v.7M49.4 165.1l-.6 .7M49.4 165.4l.1 .3 .8 .5M49.4 164.1v1M49.4 166.1l-.4 .1M49.8 170.1l.8 .5M50.1 165.4l-.6 .3"/>
<path d="M51.3 165h1.4M51.4 171.2l.7 .6M51.5 164.3h1M51.6 165.3l-.3 .7M51.9 165v1.2h-.1M52.4 165.3l.3 .7M52.7 172.4l.6 .9M53.7 174.1l.4 .8M54.4 175.8l.2 .9M54.5 179.4l-.2 .9M54.6 177.6v.9M65 179v27.2"/>
<path d="M88 174.5h.3M88 176.3h.3M88.7 174.5h.2M88.7 176.3h.2M89.4 174.5h.2M89.4 176.3h.2M90.1 174.5h.3M90.1 176.3h.3M90.5 174.5h.3M90.5 176.3h.3M91.7 169.1h9.2M99.5 170.8l.5-1.7 .5 1.7"/>
<path d="M100 169.1v18.1M37.1 181.3l.4 .9M38 183l.6 .8M39.2 184.4l.7 .6M40.8 185.6l.8 .5M42.4 186.4l1 .3M42.9 180.3l.2 .3M43.4 180.8l.4 .2M43.9 183.3l1.1-1.5-.2 1.7M44.1 181.2l.4 .1M44.3 186.9h1M44.8 181.4l.4 .1"/>
<path d="M45 181.8l-1.1 2.7h-3.8M45.8 181.5h-.2M46.5 180l1.8 4.5h3.4M46.6 181.4h-.4M47.1 186.8l-1 .1M47.2 181.1l-.3 .1M47.6 181.5l-1.1-1.5 .2 1.8M47.8 180.7l-.2 .2M48.3 180.2l-.2 .2M48.9 186.3l-.9 .3M50.5 185.5l-.8 .4M52 184.3l-.6 .6"/>
<path d="M53.2 182.8l-.6 .8M54 181.2l-.3 .8M87.1 198.1v8.1M88 198.1v3.6M88 181.7h.3M88.7 181.7h.2M89.4 181.7h.2M90.1 181.7h.3M90.5 181.7h.3M90.8 198.1v3.6M91.7 198.1v8.1M91.7 187.2h9.2"/>
<path d="M99.5 185.4l.5 1.8 .5-1.8M26.3 205.3h38.7M28.1 204.8l-1.8 .5 1.8 .5M63.2 204.8l1.8 .5-1.8 .5M83.4 200.8h17.5M86.3 200.3l1.7 .5-1.7 .5M87.1 205.3h4.6M88.9 204.8l-1.8 .5 1.8 .5M89.9 204.8l1.8 .5-1.8 .5M92.6 200.3l-1.8 .5 1.8 .5"/>
</g>
<g fill="none" stroke="#000" stroke-width=".33">
<path d="M29 246.5l9.3 18.8-1 2.7-9.3-18.8zM30.8 250.2l1.6 .6M32.4 246.1h32.6l9.3 18.8M32.4 246.1l9.3 18.8M32.4 250.8l9.3 18.8M32.4 246.1v4.7M68.3 247.4l-1.7 1.8M68.3 247.4l9.4 18.8M68.3 247.4v-2.8l9.4 18.8v2.8M37.3 268l4.4 1.6M41.7 264.9h32.6M41.7 269.6h32.6"/>
<path d="M41.7 264.9v4.7M74.3 264.9v4.7M77.7 266.2l-3.4 3.4"/>
</g>
<g fill="none" stroke="#000" stroke-width=".29">
<path d="M49.2 265.8h16.8v2.8h-16.8zM50.6 268.1v-2l.3 1.2 .4-1.2v2M51.8 267l.1-.1h.4l.1 .1v.9l-.1 .2h-.4v-.8l.5 .2M53.2 266.9v1.2M53.7 267l-.1-.1h-.3l-.1 .3M54.3 266.3v1.8M54.4 267.3l.4 .8M54.8 266.9l-.5 .6M55.6 268.1h.3M55.6 267h.1v1.1M55.7 266.4v.2zM56.7 266.9v1.2"/>
<path d="M56.8 267l-.1 .2 .2-.3h.2l.2 .3v.9M58.5 267.3l-.1 .9h-.3l-.1-.1M58.5 266.8v.1l-.1-.1-.4 .1 .1 .6h.3l.1-.6M60.1 267h1.5M60.3 266.3h1.2M60.4 266.6h1M60.5 267.5v.7M60.7 267l-.2 .5-.4 .3M60.8 267.3l.8 .9M60.8 266v1M60.8 268.1l-.4 .1M61.5 267.3l-.5 .3"/>
<path d="M62.7 266.9h1.4M62.9 266.1h1M63 267.2l-.3 .7M63.3 266.9v1.3M63.8 267.2l.3 .7"/>
</g>
<circle cx="143.6" cy="115.3" r="1.4" fill="#fff"/>
<g fill="none" stroke="#000" stroke-width=".21">
<path d="M32.8 36.5v4.2M32.8 37h4.2M33.4 36.1h.1M33.4 33.1h.6a.95 .95 0 0 1 .7 1.1 1.86 1.86 0 0 1-.5 1.9h-.8zM34.3 36.6l-1.5 .4 1.5 .3M35.5 36.6l1.5 .4-1.5 .3M36 33.2l.3-.1a2.46 2.46 0 0 1 .3 2.9l-.3 .1-.4-.1a2.78 2.78 0 0 1 .1-2.8zM37 36.5v4.2M45.5 36.5v3.7M45.5 37h16.1M47.1 36.6l-1.6 .4 1.6 .3M49.2 34.6h.8a.83 .83 0 0 0 .5-.8 .83 .83 0 0 0-.5-.8h-.8v3.1"/>
<path d="M50.2 33.1h.1M50.2 34.6h.1M50.3 33.1h.1M50.3 34.5h.1M50.4 33.3h.1M51.7 33.1a.55 .55 0 0 1 .7 .3 2.61 2.61 0 0 1-.1 2.5l-.2 .2a.96 .96 0 0 1-.8-1.3l.2-1.4zM54.7 36.6l1.5 .4-1.5 .3M56.2 36.5v3.7M57.7 34.6h.9a.84 .84 0 0 0 .5-.8 .84 .84 0 0 0-.5-.8h-.9v3.1M57.8 36.6l-1.6 .4 1.6 .3M58.6 34.6h.1M58.7 33.1h.1"/>
<path d="M58.7 34.6h.1M59.9 33.8a.62 .62 0 0 1 .5-.7 .62 .62 0 0 1 .7 .5v.6l-.9 .8M60 36.6l1.6 .4-1.6 .3M60.3 35l-.3 .4-.2 .7h1.4M61.6 36.5v12.7M68.5 38.8h10.6M68.9 39.6l-.1 1.2h3.4v-1.2M70.6 39.8v1M73.3 38.8v12.3M78.7 38.8v19M87.6 37.8h1.4M88.3 37.8v3"/>
<path d="M90.3 38.2l.3-.4v3M93.6 37h5.3M93.6 36.5v1.9M94.5 33h1.4M95.1 36.6l-1.5 .4 1.5 .3M95.2 33v3.1M96.7 33.8a.62 .62 0 0 1 .6-.7 .62 .62 0 0 1 .7 .5l-.3 .9-.7 .5M97.1 35l-.3 .4-.1 .7h1.3M97.3 36.6l1.6 .4-1.6 .3M98.9 36.5v10.4M26.1 50.8h.1M26.1 50.7l1-.3 .6 .3v.1l.4-.3a1.31 1.31 0 0 1 1.5 .3v.8h-3.5z"/>
<path d="M27.5 50.6h.1M27.7 50.8h.1M27.7 50.8v.8M27.8 50.7h.1M29.2 50.5h.1M29.3 50.6h.1M29.5 50.7h.1M29.6 47.8h6.9M29.6 54.4h6.9M29.6 50.8h.1M29.6 49.3l.5-1.4 .4 1.4M29.6 53l.5 1.3 .4-1.3"/>
<path d="M30.1 47.9v6.4M37 54.9v7.1M38.6 44.5v6.2M38.6 45h3.2M39.2 44.1h.1M39.2 41.1h.8a2.23 2.23 0 0 1 .2 2.8l-.3 .2h-.7zM40.2 44.6l-1.6 .4 1.6 .4M40.3 44.6l1.5 .4-1.5 .4M41.8 41.5l.3-.4v3M41.8 44.5v6.2M43.4 54.9v7.1M50.9 53v9"/>
<path d="M54.8 59.7h1l.3-.5a.84 .84 0 0 0-.4-1.1h-.9v3.1M55.8 58.1h.1M56 58.3h.1M57.4 58.6l.4-.5v3.1M58.9 41.7h14.9M61.6 53v9M63.7 51.1h10.1M68.5 57.8h10.6M69.2 45.6v1.2h3.5M71 45.9v.9M72.9 40.2l.4-1.4 .4 1.4M72.9 43l.4-1.3 .4 1.3"/>
<path d="M72.9 40.3l.4 1.4 .4-1.4M72.9 49.7l.4 1.4 .4-1.4M75 47.4l3.4 .4-3.4 .5 3.4 .3v.2l-3.4 .3M78.2 40.2l.5-1.4 .3 1.4M78.2 56.3l.5 1.5 .3-1.5M86.1 41.7h8M92 41.3l1.6 .4-1.6 .3M94.2 41.7h2M95.7 41.3l-1.5 .4 1.5 .3M37 61.5h6.4M38.6 61.1l-1.6 .4 1.6 .4M38.9 61.1l.7-3h.1l.7 3"/>
<path d="M39.2 60.1h1M41.9 61.1l1.5 .4-1.5 .4M50.9 61.5h10.7M52.4 61.1l-1.5 .4 1.5 .4M60 61.1l1.6 .4-1.6 .4M134.2 119.2h18.2M135.6 116.9v4.7M136.6 112.7h1.8M136.6 111.7h14M138.1 112.9h-1.5v-1.4h14v1.4h-1.5M139.7 111.9a7.6 7.6 0 0 0-4 4.7v.3M139.7 111.9l.6-.1h6.6a7.4 7.4 0 0 1 4.3 4"/>
<path d="M141.6 117.4h3.9v7.8h-3.9zM143.6 110.8v17M148.8 112.7h1.8M149.9 113.7h.1a.55 .55 0 0 1 .4 .7M151.2 115.8l.2 1.1M151.5 116.9v4.7M135.7 121.6l.2 1.1M135.9 122.7a7.5 7.5 0 0 0 4.2 3.9h.2M136.6 125.7h1.8M136.6 126.8h14M138.1 125.5h-1.5v1.5h14v-1.5h-1.5M140.3 126.7h6.6"/>
<path d="M148.8 125.7h1.8M150.4 124l.1 .1a.55 .55 0 0 1-.6 .6M151.4 121.6a7 7 0 0 1-4.5 5"/>
<circle cx="143.5" cy="115.2" r="1.36"/>
</g>
<g fill="none" stroke="#000" stroke-width=".23">
<path d="M29.5 38.8a10.9 10.9 0 0 0-1 5.6M29.6 38.8h37.8M67 39.8a1.77 1.77 0 0 0-2.3 1.4 1.77 1.77 0 0 0 1.7 2M67.4 38.8a10.9 10.9 0 0 0 .1 9.4M23.5 51.2a5.5 5.5 0 0 1-.1 6.3M23.6 44.4a5.5 5.5 0 0 0 .2 6.7M23.7 57.8h43.7M23.7 44.5h10.1M33.3 40.3a1.96 1.96 0 0 1 2.3-.4 1.96 1.96 0 0 1 1 2.1 1.97 1.97 0 0 1-2.3 1.2 1.97 1.97 0 0 1-1.5-2.2zM33.6 51.2a5.5 5.5 0 0 1-.1 6.3M33.7 44.4a5.5 5.5 0 0 0 .2 6.7M33.8 41.7h2.2"/>
<path d="M34.9 40.7v1.9M36 46.9h8.5v8.5h-8.5zM36 46.9l1 .9M37 47.8h6.4v6.6h-6.4zM37 54.4l-1 1M39 50a1.34 1.34 0 0 1 1.9 0 1.34 1.34 0 0 1 .2 1.8 1.34 1.34 0 0 1-1.9 .1 1.34 1.34 0 0 1-.2-1.9zM39.1 51.1h2.2M40.2 50.2v1.9M43.4 54.4l1.1 1M44 40.3a1.96 1.96 0 0 1 2.2-.4 1.96 1.96 0 0 1 1 2.1 1.97 1.97 0 0 1-2.3 1.2 1.97 1.97 0 0 1-1.5-2.2zM44.5 46.9l-1.1 .9M44.5 41.7h2.1"/>
<path d="M45.5 40.7v1.9M46.6 46.9h8.6v8.5h-8.6zM46.6 46.9l1.1 .9M47.7 54.4l-1.1 1M47.7 47.8h6.4v6.6h-6.4zM49.7 50a1.34 1.34 0 0 1 1.9 0 1.34 1.34 0 0 1 .1 1.8 1.34 1.34 0 0 1-1.9 .1 1.34 1.34 0 0 1-.1-1.9zM49.8 51.1h2.2M50.9 50.2v1.9M54.1 54.4l1.1 1M54.6 40.3a1.96 1.96 0 0 1 2.3-.4 1.96 1.96 0 0 1 1 2.1 1.97 1.97 0 0 1-2.3 1.2 1.97 1.97 0 0 1-1.5-2.2zM55.2 46.9l-1.1 .9M55.2 41.7h2.1"/>
<path d="M56.2 40.7v1.9M57.3 46.9h8.5v8.5h-8.5zM57.3 46.9l1.1 .9M58.4 47.8h6.4v6.6h-6.4zM58.4 54.4l-1.1 1M60.4 50a1.34 1.34 0 0 1 1.9 0 1.34 1.34 0 0 1 .1 1.8 1.34 1.34 0 0 1-1.9 .1 1.34 1.34 0 0 1-.1-1.9zM60.5 51.1h2.1M61.6 50.2v1.9M64.8 54.4l1 1M65.8 46.9l-1 .9M67.1 48.4a10.8 10.8 0 0 1-.1 9.2M93 44.5h.6v13.3h-.6z"/>
<path d="M93.6 55.4l5.3-1v-6.6l-5.3-.9v-8.1h.6v7.7l5.2 .9v7.4l-5.7 1.1"/>
</g>
<path d="M140.1 118.2v5" fill="none" stroke="#000" stroke-width=".53"/>
<text font-size="9.9" fill="#00f" x="70.7" y="10.6">Reference Only</text>
<g font-size="5.6">
<text x="14.1" y="21.3">DG6045C Type</text>
<text x="52.1" y="21.3">梱包仕様</text>
<text x="79.6" y="21.3">Packing Specifications</text>
</g>
<g font-size="3.9">
<text x="182.8" y="11.7">6/14</text>
<text x="19" y="29.5">1. ﾃｰﾌﾟ寸法図 Tape dimensions</text>
<text x="114.7" y="34.8">A</text>
<text x="130.8" y="34.6">6.4</text>
<text x="149.7" y="34.8">P0</text>
<text x="166.6" y="34.6">4.0</text>
<text x="114.7" y="40">B</text>
<text x="130.8" y="39.9">6.4</text>
<text x="149.7" y="40">P1</text>
<text x="166.6" y="39.9">8.0</text>
<text x="113.8" y="45.3">D0</text>
<text x="126.9" y="45.1">φ1.5</text>
<text x="149.7" y="45.3">P2</text>
<text x="166.6" y="45.1">2.0</text>
<text x="113.8" y="50.5">D1</text>
<text x="149.8" y="50.5">T1</text>
<text x="166.6" y="50.4">0.4</text>
<text x="114.7" y="55.8">E</text>
<text x="128.8" y="55.6">1.75</text>
<text x="149.8" y="55.8">T2</text>
<text x="166.6" y="55.6">4.7</text>
<text x="114.8" y="61.1">F</text>
<text x="130.8" y="60.9">5.5</text>
<text x="150.1" y="61.1">W</text>
<text x="164.7" y="60.9">12.0</text>
<text x="19" y="104.1">2. ﾃｰﾋﾟﾝｸﾞ方法 Taping method</text>
<text x="19" y="153.6">3. ﾘｰﾙ寸法図 Reel dimensions</text>
<text x="125" y="158.7">A</text>
<text x="136" y="158.5">φ330</text>
<text x="125" y="163.9">B</text>
<text x="139" y="163.8">13.5</text>
<text x="124.9" y="169.2">C</text>
<text x="139" y="169">17.5</text>
<text x="124.9" y="174.4">D</text>
<text x="125" y="179.7">E</text>
<text x="137.9" y="179.5">φ13</text>
<text x="137.9" y="174.3">φ80</text>
<text x="125.1" y="184.9">F</text>
<text x="137.9" y="184.8">φ21</text>
<text x="124.8" y="190.2">G</text>
<text x="141" y="190">2.0</text>
<text x="19" y="224.5">4. 数量 Quantity</text>
<text x="37.2" y="232.8">1,500</text>
<text x="19" y="241.3">5. 梱包箱 Packing box</text>
<text x="85.1" y="287.8">MURATA MFG.CO.,LTD.</text>
</g>
<g font-size="3.5">
<text x="19" y="11.9">Spec No.J(E)TE243B-0037K-01</text>
<text x="162.4" y="29.4">単位 Unit : mm</text>
<text x="133.7" y="50.2">-</text>
<text x="34.2" y="71.5">Unreeling direction</text>
<text x="34.3" y="67.2">引き出し方向</text>
<text x="117.3" y="67.2">・装着ﾃｰﾌﾟ材質 Carrier tape material</text>
<text x="126.5" y="71.6">ﾎﾟﾘｽﾁﾚﾝ Polystyrene</text>
<text x="117.3" y="75.9">・ｼｰﾙﾃｰﾌﾟ材質 Fixing seal tape material</text>
<text x="126.5" y="80.3">ﾎﾟﾘｴﾁﾚﾝ　および　ﾎﾟﾘｴﾁﾚﾝﾃﾚﾌﾀﾚｰﾄ</text>
<text x="117.3" y="89">・ｼｰﾙﾃｰﾌﾟ剥離強度</text>
<text x="126.5" y="84.6">Polyethylene and Polyethylene Terephthalate</text>
<text x="126.5" y="93.3">The force to peel away the fixing seal tape</text>
<text x="126.5" y="97.7">0.2～0.7N</text>
<text x="24" y="108.8">( ﾄｯﾌﾟｶﾊﾞｰﾃｰﾌﾟ側からみる。 The direction shall be seen from the top cover tape side. )</text>
<text x="157.3" y="117.5">極性表示(黒)</text>
<text x="157.2" y="122">Polarity Marking(Black)</text>
<text x="131.3" y="134.7">上面図（Top view）</text>
<text x="141.9" y="141">引き出し方向</text>
<text x="141.8" y="145.3">Unreeling direction</text>
<text x="136.8" y="153.5">単位 Unit : mm</text>
<text x="117.3" y="196.3">・ﾘｰﾙ材質 Reel material</text>
<text x="126.5" y="200.7">ﾎﾟﾘｽﾁﾚﾝ Polystyrene</text>
<text x="117.3" y="205">・表示 Marking</text>
<text x="126.5" y="209.4">貴社部品番号，数量，RoHS comp.</text>
<text x="126.5" y="213.7">Customer's part number, Quantity, RoHS comp.</text>
<text x="49.7" y="230.6">個/ﾘｰﾙ</text>
<text x="49.6" y="234.9">pieces/reel</text>
<text x="117.3" y="246">・梱包箱材質 Packing box material</text>
<text x="126.5" y="250.4">紙 Kraft paper</text>
<text x="117.3" y="254.8">・収納数 Real quantity per packing box</text>
<text x="117.3" y="263.5">・表示 Marking</text>
<text x="126.5" y="259.1">1ﾘｰﾙ 1reel/1box</text>
<text x="126.5" y="267.8">貴社部品番号，数量，RoHS comp.</text>
<text x="126.5" y="272.2">Customer's part number, Quantity, RoHS comp.</text>
</g>
<g font-size="3.2">
<text x="136.7" y="33.7">±0.1</text>
<text x="172.6" y="33.7">±0.1</text>
<text x="136.7" y="38.9">±0.1</text>
<text x="172.6" y="38.9">±0.1</text>
<text x="136.7" y="43.9">＋0.1</text>
<text x="137.2" y="46.6">- 0</text>
<text x="172.6" y="44.2">±0.1</text>
<text x="172.6" y="49.4">±0.1</text>
<text x="136.7" y="54.7">±0.1</text>
<text x="136.7" y="60">±0.1</text>
<text x="172.6" y="54.7">±0.1</text>
<text x="172.6" y="60">±0.3</text>
<text x="147" y="157.6">±2</text>
<text x="147" y="162.8">±0.5</text>
<text x="147" y="168.1">±1</text>
<text x="147" y="173.3">±1</text>
<text x="147" y="178.6">±0.2</text>
<text x="147" y="183.8">±0.8</text>
<text x="147" y="189.1">±0.5</text>
</g>
</svg>
